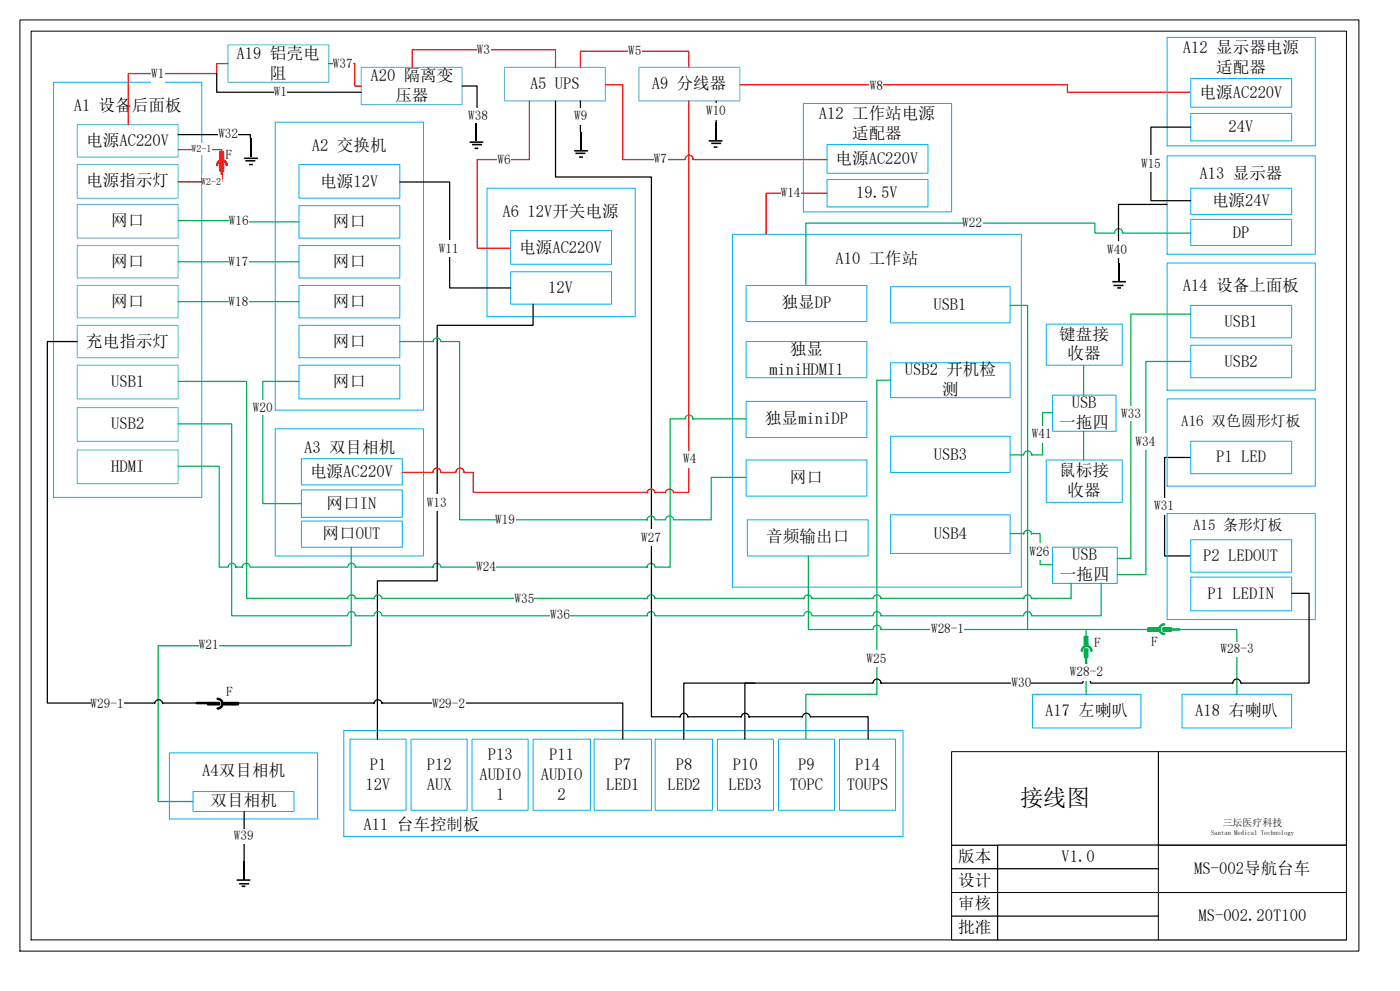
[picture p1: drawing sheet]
<svg xmlns="http://www.w3.org/2000/svg" width="297mm" height="210mm" viewBox="0 0 297 210" stroke-linecap="round" stroke-linejoin="round" font-family="sans-serif">
<path d="M58.5 91h31.5v27h-31.5z" fill="none" stroke="#00b0f0" stroke-width=".21"/>
<path d="M64 104h21.5v5.8h-21.5z" fill-rule="evenodd" fill="#fff"/>
<path d="M64 104h21.5v5.8h-21.5z" fill="none" stroke="#00b0f0" stroke-width=".21"/>
<path d="M64 110.6h21.5v5.6h-21.5z" fill-rule="evenodd" fill="#fff"/>
<path d="M64 110.6h21.5v5.6h-21.5z" fill="none" stroke="#00b0f0" stroke-width=".21"/>
<path d="M64 97.4h21.5v5.5h-21.5z" fill-rule="evenodd" fill="#fff"/>
<path d="M64 97.4h21.5v5.5h-21.5z" fill="none" stroke="#00b0f0" stroke-width=".21"/>
<path d="M107.2 14.3h21.4v7.1h-21.4z" fill-rule="evenodd" fill="#fff"/>
<path d="M107.2 14.3h21.4v7.1h-21.4z" fill="none" stroke="#4bacc6" stroke-width=".21"/>
<path d="M135.7 14.3h21.5v7.1h-21.5z" fill-rule="evenodd" fill="#fff"/>
<path d="M135.7 14.3h21.5v7.1h-21.5z" fill="none" stroke="#4bacc6" stroke-width=".21"/>
<path d="M11.4 17.5h31.5v88.1h-31.5z" fill="none" stroke="#00b0f0" stroke-width=".21"/>
<path d="M16.4 26.5h21.4v6.8h-21.4z" fill-rule="evenodd" fill="#fff"/>
<path d="M16.4 26.5h21.4v6.8h-21.4z" fill="none" stroke="#4bacc6" stroke-width=".21"/>
<path d="M16.4 60.6h21.4v6.9h-21.4z" fill-rule="evenodd" fill="#fff"/>
<path d="M16.4 60.6h21.4v6.9h-21.4z" fill="none" stroke="#4bacc6" stroke-width=".21"/>
<path d="M16.4 43.4h21.4v7.1h-21.4z" fill-rule="evenodd" fill="#fff"/>
<path d="M16.4 43.4h21.4v7.1h-21.4z" fill="none" stroke="#4bacc6" stroke-width=".21"/>
<path d="M16.4 52.1h21.4v6.9h-21.4z" fill-rule="evenodd" fill="#fff"/>
<path d="M16.4 52.1h21.4v6.9h-21.4z" fill="none" stroke="#4bacc6" stroke-width=".21"/>
<path d="M16.4 34.9h21.4v7.2h-21.4z" fill-rule="evenodd" fill="#fff"/>
<path d="M16.4 34.9h21.4v7.2h-21.4z" fill="none" stroke="#4bacc6" stroke-width=".21"/>
<path d="M16.4 69.1h21.4v6.8h-21.4z" fill-rule="evenodd" fill="#fff"/>
<path d="M16.4 69.1h21.4v6.8h-21.4z" fill="none" stroke="#4bacc6" stroke-width=".21"/>
<path d="M73 155h118.8v22.5h-118.8z" fill="none" stroke="#00b0f0" stroke-width=".21"/>
<path d="M74.3 156.9h12v15.1h-12z" fill-rule="evenodd" fill="#fff"/>
<path d="M74.3 156.9h12v15.1h-12z" fill="none" stroke="#00b0f0" stroke-width=".21"/>
<path d="M87.3 156.9h11.9v15.1h-11.9z" fill-rule="evenodd" fill="#fff"/>
<path d="M87.3 156.9h11.9v15.1h-11.9z" fill="none" stroke="#00b0f0" stroke-width=".21"/>
<path d="M100.3 156.9h11.9v15.1h-11.9z" fill-rule="evenodd" fill="#fff"/>
<path d="M100.3 156.9h11.9v15.1h-11.9z" fill="none" stroke="#00b0f0" stroke-width=".21"/>
<path d="M113.2 156.9h12.2v15.1h-12.2z" fill-rule="evenodd" fill="#fff"/>
<path d="M113.2 156.9h12.2v15.1h-12.2z" fill="none" stroke="#00b0f0" stroke-width=".21"/>
<path d="M126.2 156.9h12.2v15.1h-12.2z" fill-rule="evenodd" fill="#fff"/>
<path d="M126.2 156.9h12.2v15.1h-12.2z" fill="none" stroke="#00b0f0" stroke-width=".21"/>
<path d="M139.2 156.9h12.1v15.1h-12.1z" fill-rule="evenodd" fill="#fff"/>
<path d="M139.2 156.9h12.1v15.1h-12.1z" fill="none" stroke="#00b0f0" stroke-width=".21"/>
<path d="M165.4 156.9h11.9v15.1h-11.9z" fill-rule="evenodd" fill="#fff"/>
<path d="M165.4 156.9h11.9v15.1h-11.9z" fill="none" stroke="#00b0f0" stroke-width=".21"/>
<path d="M178.3 156.9h11.9v15.1h-11.9z" fill-rule="evenodd" fill="#fff"/>
<path d="M178.3 156.9h11.9v15.1h-11.9z" fill="none" stroke="#00b0f0" stroke-width=".21"/>
<path d="M152.4 156.9h11.9v15.1h-11.9z" fill-rule="evenodd" fill="#fff"/>
<path d="M103.5 40h31.4v27.2h-31.4zM152.4 156.9h11.9v15.1h-11.9z" fill="none" stroke="#00b0f0" stroke-width=".21"/>
<path d="M108.5 48.9h21.4v7.2h-21.4z" fill-rule="evenodd" fill="#fff"/>
<path d="M108.5 48.9h21.4v7.2h-21.4z" fill="none" stroke="#00b0f0" stroke-width=".21"/>
<path d="M108.5 57.7h21.4v6.9h-21.4z" fill-rule="evenodd" fill="#fff"/>
<path d="M247.9 33.1h31.5v20.9h-31.5zM108.5 57.7h21.4v6.9h-21.4z" fill="none" stroke="#00b0f0" stroke-width=".21"/>
<path d="M252.9 40h21.5v5.5h-21.5z" fill-rule="evenodd" fill="#fff"/>
<path d="M252.9 40h21.5v5.5h-21.5z" fill="none" stroke="#00b0f0" stroke-width=".21"/>
<path d="M252.9 46.6h21.5v5.5h-21.5z" fill-rule="evenodd" fill="#fff"/>
<path d="M247.9 55.8h31.5v27h-31.5zM252.9 46.6h21.5v5.5h-21.5z" fill="none" stroke="#00b0f0" stroke-width=".21"/>
<path d="M252.9 64.8h21.5v6.9h-21.5z" fill-rule="evenodd" fill="#fff"/>
<path d="M252.9 64.8h21.5v6.9h-21.5z" fill="none" stroke="#00b0f0" stroke-width=".21"/>
<path d="M252.9 73.3h21.5v6.9h-21.5z" fill-rule="evenodd" fill="#fff"/>
<path d="M58.5 25.9h31.5v61.1h-31.5zM252.9 73.3h21.5v6.9h-21.5z" fill="none" stroke="#00b0f0" stroke-width=".21"/>
<path d="M63.5 34.9h21.4v7.2h-21.4z" fill-rule="evenodd" fill="#fff"/>
<path d="M63.5 34.9h21.4v7.2h-21.4z" fill="none" stroke="#00b0f0" stroke-width=".21"/>
<path d="M63.5 43.7h21.4v6.8h-21.4z" fill-rule="evenodd" fill="#fff"/>
<path d="M63.5 43.7h21.4v6.8h-21.4z" fill="none" stroke="#00b0f0" stroke-width=".21"/>
<path d="M63.5 52.1h21.4v6.9h-21.4z" fill-rule="evenodd" fill="#fff"/>
<path d="M63.5 52.1h21.4v6.9h-21.4z" fill="none" stroke="#00b0f0" stroke-width=".21"/>
<path d="M63.5 60.6h21.4v6.9h-21.4z" fill-rule="evenodd" fill="#fff"/>
<path d="M63.5 60.6h21.4v6.9h-21.4z" fill="none" stroke="#00b0f0" stroke-width=".21"/>
<path d="M63.5 69.1h21.4v6.8h-21.4z" fill-rule="evenodd" fill="#fff"/>
<path d="M63.5 69.1h21.4v6.8h-21.4z" fill="none" stroke="#00b0f0" stroke-width=".21"/>
<path d="M63.5 77.5h21.4v7.2h-21.4z" fill-rule="evenodd" fill="#fff"/>
<path d="M63.5 77.5h21.4v7.2h-21.4z" fill="none" stroke="#00b0f0" stroke-width=".21"/>
<path d="M84.9 38.6h10.6v22.5h13" fill="none" stroke="#000" stroke-width=".26"/>
<path d="M93.1 51.1h4.3v3.4h-4.3z" fill-rule="evenodd" fill="#fff"/>
<path d="M37.8 46.8h13.8v.3h11.9" fill="none" stroke="#00b050" stroke-width=".26"/>
<path d="M48.7 45.2h4.2v3.5h-4.2z" fill-rule="evenodd" fill="#fff"/>
<path d="M37.8 55.6h25.7" fill="none" stroke="#00b050" stroke-width=".26"/>
<path d="M48.7 54h4.2v3.1h-4.2z" fill-rule="evenodd" fill="#fff"/>
<path d="M37.8 64h25.7" fill="none" stroke="#00b050" stroke-width=".26"/>
<path d="M48.7 62.4h4.2v3.2h-4.2z" fill-rule="evenodd" fill="#fff"/>
<path d="M157.2 18h69.5v1.6h26.2" fill="none" stroke="#f00" stroke-width=".26"/>
<path d="M184.7 16.7h2.9v3.1h-2.9z" fill-rule="evenodd" fill="#fff"/>
<path d="M252.9 49.5h-14.5a.81 .81 0 0 0-.8-1 .81 .81 0 0 0-.8 1h-4.2v-2.1h-61.4v13.2" fill="none" stroke="#00b050" stroke-width=".26"/>
<path d="M204.5 45.8h4.3v3.1h-4.3z" fill-rule="evenodd" fill="#fff"/>
<path d="M74.6 116.2v20.9h-41v33h7.4" fill="none" stroke="#00b050" stroke-width=".26"/>
<path d="M42.3 135.2h4.3v3.4h-4.3z" fill-rule="evenodd" fill="#fff"/>
<path d="M63.5 81h-7.7v25.9h8.2" fill="none" stroke="#00b050" stroke-width=".26"/>
<g fill="#fff">
<path d="M53.7 84.9h4.2v3.2h-4.2z" fill-rule="evenodd"/>
<path d="M219.3 147.4h23.1v7.1h-23.1z" fill-rule="evenodd"/>
</g>
<path d="M219.3 147.4h23.1v7.1h-23.1z" fill="none" stroke="#00b0f0" stroke-width=".21"/>
<path d="M251.1 147.4h23.3v7.1h-23.3z" fill-rule="evenodd" fill="#fff"/>
<path d="M251.1 147.4h23.3v7.1h-23.3z" fill="none" stroke="#00b0f0" stroke-width=".21"/>
<path d="M123.3 14.3v-3.5h23v3.5" fill="none" stroke="#f00" stroke-width=".26"/>
<path d="M133.3 9h3v3.4h-3z" fill-rule="evenodd" fill="#fff"/>
<path d="M122 32h2.9M122.2 32.5h2.2M123 33.3h.8" fill="none" stroke="#000" stroke-width=".33"/>
<path d="M123.4 28v3.8M252.9 97.1h-5.5v20.9h5.5" fill="none" stroke="#000" stroke-width=".26"/>
<path d="M245.3 105.8h4.2v3.5h-4.2z" fill-rule="evenodd" fill="#fff"/>
<path d="M247.9 109h31.5v22.5h-31.5z" fill="none" stroke="#00b0f0" stroke-width=".21"/>
<path d="M252.9 93.7h21.5v6.8h-21.5z" fill-rule="evenodd" fill="#fff"/>
<path d="M247.9 84.7h31.5v18.5h-31.5zM252.9 93.7h21.5v6.8h-21.5z" fill="none" stroke="#00b0f0" stroke-width=".21"/>
<path d="M252.9 114.6h21.5v6.8h-21.5z" fill-rule="evenodd" fill="#fff"/>
<path d="M252.9 114.6h21.5v6.8h-21.5z" fill="none" stroke="#00b0f0" stroke-width=".21"/>
<path d="M252.9 122.5h21.5v7.1h-21.5z" fill-rule="evenodd" fill="#fff"/>
<path d="M252.9 122.5h21.5v7.1h-21.5z" fill="none" stroke="#00b0f0" stroke-width=".21"/>
<path d="M123.3 21.4v6.6" fill="none" stroke="#000" stroke-width=".26"/>
<path d="M122 23h2.9v3.5h-2.9z" fill-rule="evenodd" fill="#fff"/>
<path d="M51.9 33.6h2.9M52.1 34.1h2.1M52.9 34.9h.8" fill="none" stroke="#000" stroke-width=".33"/>
<path d="M37.8 28.6h15.4v.8M53.3 29.4v3.9" fill="none" stroke="#000" stroke-width=".26"/>
<path d="M46.3 26.7h4.2v3.5h-4.2z" fill-rule="evenodd" fill="#fff"/>
<path d="M150.5 29.9h3M151.1 30.4h2.1M151.6 31.2h.8" fill="none" stroke="#000" stroke-width=".33"/>
<path d="M152 25.9v3.7M152.1 21.4v4.5" fill="none" stroke="#000" stroke-width=".26"/>
<g fill="#fff">
<path d="M150 22h4.3v3.4h-4.3z" fill-rule="evenodd"/>
<path d="M41 168h21.4v4.2h-21.4z" fill-rule="evenodd"/>
</g>
<path d="M247.9 7.9h31.5v23.1h-31.5zM36 159.8h31.5v14h-31.5zM41 168h21.4v4.2h-21.4z" fill="none" stroke="#00b0f0" stroke-width=".21"/>
<path d="M252.9 16.7h21.5v6.1h-21.5z" fill-rule="evenodd" fill="#fff"/>
<path d="M252.9 16.7h21.5v6.1h-21.5z" fill="none" stroke="#00b0f0" stroke-width=".21"/>
<path d="M252.9 24.1h21.5v5.8h-21.5z" fill-rule="evenodd" fill="#fff"/>
<path d="M252.9 24.1h21.5v5.8h-21.5z" fill="none" stroke="#00b0f0" stroke-width=".21"/>
<path d="M252.9 27h-8.4v15.6h8.4" fill="none" stroke="#000" stroke-width=".26"/>
<path d="M242.4 33.1h4.2v3.4h-4.2z" fill-rule="evenodd" fill="#fff"/>
<path d="M4.2 4.2h284.5v197.7h-284.5zM6.6 6.6h279.4v192.9h-279.4z" fill="none" stroke="#000" stroke-width=".21"/>
<g fill="#000">
<path d="M46.8 32.3h.6v1.8h-.6z" fill-rule="evenodd"/>
<path d="M46.8 34.7h.6v1.5h-.6z" fill-rule="evenodd"/>
<path d="M230.5 135.2h.5v1.9h-.5z" fill-rule="evenodd"/>
<path d="M230.5 137.8h.5v1.6h-.5z" fill-rule="evenodd"/>
<path d="M243.9 133.3h2.4v.6h-2.4z" fill-rule="evenodd"/>
<path d="M247.1 133.3h1.6v.6h-1.6z" fill-rule="evenodd"/>
</g>
<path d="M46.1 35a1.02 1.02 0 0 1 1-1 1.02 1.02 0 0 1 1.1 1M46.8 34.7h.6v1.5h-.6zM46.8 32.3h.6v1.8h-.6zM47.1 36.2v1.6" fill="none" stroke="#f00" stroke-width=".53"/>
<path d="M229.8 138.1a1.02 1.02 0 0 1 1-1 1.02 1.02 0 0 1 1 1M230.5 137.8h.5v1.6h-.5zM230.5 135.2h.5v1.9h-.5zM230.7 139.4v1.6M243.9 133.3h2.4v.6h-2.4zM247.1 133.3h1.6v.6h-1.6zM247.3 132.5a1.02 1.02 0 0 0-1 1 1.02 1.02 0 0 0 1 1.1M248.7 133.6h1.9" fill="none" stroke="#00b050" stroke-width=".53"/>
<path d="M230.7 133.6h13.2M250.6 133.6h12.1v13.8" fill="none" stroke="#00b050" stroke-width=".26"/>
<path d="M259.3 136.3h7.1v3.1h-7.1z" fill-rule="evenodd" fill="#fff"/>
<path d="M47.1 37.8v.8h-9.3" fill="none" stroke="#f00" stroke-width=".26"/>
<path d="M42.9 37.3h4.2v2.7h-4.2z" fill-rule="evenodd" fill="#fff"/>
<path d="M44.2 149.4h2.4M47.4 149.4h3.1" fill="none" stroke="#000" stroke-width=".26"/>
<path d="M41.8 149.2h2.4M44.2 149.2h2.4v.3h-2.4zM46.2 148.3a1.02 1.02 0 0 1 1 1.1 1.02 1.02 0 0 1-1 1M47.4 149.2h3.1v.3h-3.1z" fill="none" stroke="#000" stroke-width=".53"/>
<path d="M246.1 189.4h39.9v10.1h-39.9z" fill-rule="evenodd" fill="#fff"/>
<path d="M246.1 189.4h39.9v10.1h-39.9z" fill="none" stroke="#000" stroke-width=".21"/>
<path d="M246.1 179.4h39.9v10h-39.9z" fill-rule="evenodd" fill="#fff"/>
<path d="M246.1 159.5h39.9v19.9h-39.9zM246.1 179.4h39.9v10h-39.9z" fill="none" stroke="#000" stroke-width=".21"/>
<path d="M202.1 179.4h9.8v5h-9.8z" fill-rule="evenodd" fill="#fff"/>
<path d="M202.1 179.4h9.8v5h-9.8z" fill="none" stroke="#000" stroke-width=".21"/>
<path d="M202.1 159.5h44v19.9h-44z" fill-rule="evenodd" fill="#fff"/>
<path d="M202.1 159.5h44v19.9h-44z" fill="none" stroke="#000" stroke-width=".21"/>
<path d="M211.9 179.4h34.2v5h-34.2z" fill-rule="evenodd" fill="#fff"/>
<path d="M211.9 179.4h34.2v5h-34.2z" fill="none" stroke="#000" stroke-width=".21"/>
<path d="M202.1 184.4h9.8v5h-9.8z" fill-rule="evenodd" fill="#fff"/>
<path d="M202.1 184.4h9.8v5h-9.8z" fill="none" stroke="#000" stroke-width=".21"/>
<path d="M202.1 189.4h9.8v5.1h-9.8z" fill-rule="evenodd" fill="#fff"/>
<path d="M202.1 189.4h9.8v5.1h-9.8z" fill="none" stroke="#000" stroke-width=".21"/>
<path d="M202.1 194.5h9.8v5h-9.8z" fill-rule="evenodd" fill="#fff"/>
<path d="M202.1 194.5h9.8v5h-9.8z" fill="none" stroke="#000" stroke-width=".21"/>
<path d="M211.9 184.4h34.2v5h-34.2z" fill-rule="evenodd" fill="#fff"/>
<path d="M211.9 184.4h34.2v5h-34.2z" fill="none" stroke="#000" stroke-width=".21"/>
<path d="M211.9 189.4h34.2v5.1h-34.2z" fill-rule="evenodd" fill="#fff"/>
<path d="M211.9 189.4h34.2v5.1h-34.2z" fill="none" stroke="#000" stroke-width=".21"/>
<path d="M211.9 194.5h34.2v5h-34.2z" fill-rule="evenodd" fill="#fff"/>
<path d="M211.9 194.5h34.2v5h-34.2z" fill="none" stroke="#000" stroke-width=".21"/>
<path d="M48.4 9.5h21.4v8h-21.4z" fill-rule="evenodd" fill="#fff"/>
<path d="M48.4 9.5h21.4v8h-21.4z" fill="none" stroke="#4bacc6" stroke-width=".21"/>
<path d="M76.7 14.3h21.5v7.9h-21.5z" fill-rule="evenodd" fill="#fff"/>
<path d="M76.7 14.3h21.5v7.9h-21.5z" fill="none" stroke="#4bacc6" stroke-width=".21"/>
<path d="M48.4 13.5h-2.4v2.1h-18.7v10.9" fill="none" stroke="#f00" stroke-width=".26"/>
<path d="M32 14h2.9v3.5h-2.9z" fill-rule="evenodd" fill="#fff"/>
<path d="M69.8 13.5h5.6v4.8h1.3" fill="none" stroke="#f00" stroke-width=".26"/>
<g fill="#fff">
<path d="M70.6 11.9h4.3v3.4h-4.3z" fill-rule="evenodd"/>
<path d="M16.4 95.5h21.4v7.2h-21.4z" fill-rule="evenodd"/>
</g>
<path d="M16.4 95.5h21.4v7.2h-21.4z" fill="none" stroke="#4bacc6" stroke-width=".21"/>
<path d="M16.4 77.5h21.4v7.2h-21.4z" fill-rule="evenodd" fill="#fff"/>
<path d="M16.4 77.5h21.4v7.2h-21.4z" fill="none" stroke="#4bacc6" stroke-width=".21"/>
<path d="M170.7 22h31.4v23h-31.4z" fill="none" stroke="#00b0f0" stroke-width=".21"/>
<path d="M175.7 30.7h21.4v6.1h-21.4z" fill-rule="evenodd" fill="#fff"/>
<path d="M175.7 30.7h21.4v6.1h-21.4z" fill="none" stroke="#00b0f0" stroke-width=".21"/>
<path d="M175.7 38.1h21.4v5.8h-21.4z" fill-rule="evenodd" fill="#fff"/>
<path d="M175.7 38.1h21.4v5.8h-21.4zM155.6 49.7h61.4v74.9h-61.4z" fill="none" stroke="#00b0f0" stroke-width=".21"/>
<path d="M158.5 60.6h25.6v7.7h-25.6z" fill-rule="evenodd" fill="#fff"/>
<path d="M158.5 60.6h25.6v7.7h-25.6z" fill="none" stroke="#00b0f0" stroke-width=".21"/>
<path d="M189.2 77h25.4v7.4h-25.4z" fill-rule="evenodd" fill="#fff"/>
<path d="M189.2 77h25.4v7.4h-25.4z" fill="none" stroke="#00b0f0" stroke-width=".21"/>
<path d="M158.5 72.5h25.6v7.7h-25.6z" fill-rule="evenodd" fill="#fff"/>
<path d="M158.5 72.5h25.6v7.7h-25.6z" fill="none" stroke="#00b0f0" stroke-width=".21"/>
<path d="M189.2 109.3h25.4v8.2h-25.4z" fill-rule="evenodd" fill="#fff"/>
<path d="M189.2 109.3h25.4v8.2h-25.4z" fill="none" stroke="#00b0f0" stroke-width=".21"/>
<path d="M158.7 110.3h25.7v7.7h-25.7z" fill-rule="evenodd" fill="#fff"/>
<path d="M158.7 110.3h25.7v7.7h-25.7z" fill="none" stroke="#00b0f0" stroke-width=".21"/>
<path d="M189.2 92.6h25.4v7.7h-25.4z" fill-rule="evenodd" fill="#fff"/>
<path d="M189.2 92.6h25.4v7.7h-25.4z" fill="none" stroke="#00b0f0" stroke-width=".21"/>
<path d="M158.5 85.2h25.6v7.7h-25.6z" fill-rule="evenodd" fill="#fff"/>
<path d="M158.5 85.2h25.6v7.7h-25.6z" fill="none" stroke="#00b0f0" stroke-width=".21"/>
<path d="M158.5 97.6h25.6v7.7h-25.6z" fill-rule="evenodd" fill="#fff"/>
<path d="M158.5 97.6h25.6v7.7h-25.6z" fill="none" stroke="#00b0f0" stroke-width=".21"/>
<path d="M16.4 86.5h21.4v7.2h-21.4z" fill-rule="evenodd" fill="#fff"/>
<path d="M16.4 86.5h21.4v7.2h-21.4z" fill="none" stroke="#4bacc6" stroke-width=".21"/>
<path d="M171.7 118v15.6h13.8a.8 .8 0 0 1 .8-.9 .8 .8 0 0 1 .8 .9h43.6" fill="none" stroke="#00b050" stroke-width=".26"/>
<path d="M197.6 131.8h7.2v3.4h-7.2z" fill-rule="evenodd" fill="#fff"/>
<path d="M158.5 88.9h-11.4h.1a.83 .83 0 0 0-.8-.8 .83 .83 0 0 0-.9 .8h-3.2v31.5h-3.2a.83 .83 0 0 0-.8-.8 .83 .83 0 0 0-.8 .8h.1h-44a.83 .83 0 0 0-.8-.8 .83 .83 0 0 0-.8 .8h.1h-16.7h.1a.83 .83 0 0 0-.8-.8 .83 .83 0 0 0-.9 .8h-20.7a.83 .83 0 0 0-.8-.8 .83 .83 0 0 0-.8 .8h.1h-1.6h.1a.83 .83 0 0 0-.8-.8 .83 .83 0 0 0-.8 .8h-1.9v-21.4h-8.8" fill="none" stroke="#00b050" stroke-width=".26"/>
<g fill="#fff">
<path d="M101.1 118.8h4.2v3.2h-4.2z" fill-rule="evenodd"/>
<path d="M223.6 116.2h13.7v7.6h-13.7z" fill-rule="evenodd"/>
</g>
<path d="M223.6 116.2h13.7v7.6h-13.7z" fill="none" stroke="#00b0f0" stroke-width=".21"/>
<path d="M113.2 64.6v4.5h-20.3v54.2h-12.7v33.6" fill="none" stroke="#000" stroke-width=".26"/>
<path d="M90.8 105h4.2v3.5h-4.2z" fill-rule="evenodd" fill="#fff"/>
<path d="M87.6 14.3v-3.7h30.4v3.7" fill="none" stroke="#f00" stroke-width=".26"/>
<path d="M101.3 9h2.9v3.2h-2.9z" fill-rule="evenodd" fill="#fff"/>
<path d="M37.8 81h14.6v46l21.4 .1a.83 .83 0 0 1 .9-.8 .83 .83 0 0 1 .8 .8l-.1-.1 4.1 .1a.83 .83 0 0 1 .8-.8 .83 .83 0 0 1 .8 .8l56.5-.1-.1 .1a.83 .83 0 0 1 .8-.8 .83 .83 0 0 1 .8 .8h31.7a.83 .83 0 0 1 .8-.8 .83 .83 0 0 1 .8 .8h13.1a.83 .83 0 0 1 .8-.8 .83 .83 0 0 1 .8 .8v-.1l30.4 .1a.83 .83 0 0 1 .8-.8 .83 .83 0 0 1 .8 .8v-.1h8.4v-3.2" fill="none" stroke="#00b050" stroke-width=".26"/>
<path d="M109.3 125.4h4.2v3.5h-4.2z" fill-rule="evenodd" fill="#fff"/>
<path d="M37.8 90h11.4v40.7h24.6a.8 .8 0 0 1 .8-.9 .8 .8 0 0 1 .8 .9h4a.93 .93 0 0 1 .9-.9 .93 .93 0 0 1 .9 .9h56.4a.77 .77 0 0 1 .5-.9 .77 .77 0 0 1 1 .5l.1 .4 31.6-.1a.87 .87 0 0 1 .9-.8 .87 .87 0 0 1 .8 .9h13a.8 .8 0 0 1 .8-.9 .8 .8 0 0 1 .8 .9h30.4a.8 .8 0 0 1 .8-.9 .8 .8 0 0 1 .8 .9h14.8v-6.9" fill="none" stroke="#00b050" stroke-width=".26"/>
<path d="M116.9 128.9h4.3v3.4h-4.3z" fill-rule="evenodd" fill="#fff"/>
<path d="M189.2 80.7h-2.9v66.7h-15.1v9.5" fill="none" stroke="#00b050" stroke-width=".26"/>
<path d="M184.1 138.1h4.3v3.5h-4.3z" fill-rule="evenodd" fill="#fff"/>
<path d="M16.4 72.5h-6.3v76.7h22.7l.1 .2a.83 .83 0 0 1 .8-.9 .83 .83 0 0 1 .8 .9l.2-.2h7.1" fill="none" stroke="#000" stroke-width=".26"/>
<path d="M19.3 147.6h6.9v3.5h-6.9z" fill-rule="evenodd" fill="#fff"/>
<path d="M274.4 125.9h3.7v19.1h-14.6a.8 .8 0 0 0-.8-.9 .8 .8 0 0 0-.8 .9h-30.2a.87 .87 0 0 0-.9-.9 .87 .87 0 0 0-.9 .9h-42.8a.8 .8 0 0 0-.8-.9 .8 .8 0 0 0-.8 .9h-40.2v11.9" fill="none" stroke="#000" stroke-width=".26"/>
<path d="M214.8 143.4h4.3v3.2h-4.3z" fill-rule="evenodd" fill="#fff"/>
<path d="M118 21.4v16.2h20.4v114.5l6.1 .1a.83 .83 0 0 1 .8-.8 .83 .83 0 0 1 .8 .8l-.1-.1 11.5 .1a.83 .83 0 0 1 .8-.8 .83 .83 0 0 1 .8 .8l-.1-.1 11.5 .1a.83 .83 0 0 1 .8-.8 .83 .83 0 0 1 .8 .8l12.3-.1v4.8" fill="none" stroke="#000" stroke-width=".26"/>
<path d="M136.3 112.4h4.2v3.5h-4.2z" fill-rule="evenodd" fill="#fff"/>
<path d="M46 15.6v4h30.7M160.3 145h-2.1v11.9" fill="none" stroke="#000" stroke-width=".26"/>
<path d="M58.2 17.7h2.7v3.5h-2.7z" fill-rule="evenodd" fill="#fff"/>
<path d="M112.4 21.4v12.5h-11.1v18.8h7.2" fill="none" stroke="#f00" stroke-width=".26"/>
<path d="M105.6 32.3h2.9v3.4h-2.9z" fill-rule="evenodd" fill="#fff"/>
<path d="M128.6 18h3.7v15.9h13.2a.8 .8 0 0 1 .8-1 .8 .8 0 0 1 .8 1h28.6" fill="none" stroke="#f00" stroke-width=".26"/>
<path d="M138.9 32h2.9v3.5h-2.9z" fill-rule="evenodd" fill="#fff"/>
<path d="M146.3 21.4v83.1h-3.2v.1a.83 .83 0 0 0-.9-.8 .83 .83 0 0 0-.8 .8l-.1-.1h-2.1l-.1 .1a.83 .83 0 0 0-.8-.8 .83 .83 0 0 0-.8 .8l.1-.1h-37.1v-4.2h-2.1a.8 .8 0 0 0-.8-.9 .8 .8 0 0 0-.8 .9h-3.1a.8 .8 0 0 0-.8-.9 .8 .8 0 0 0-.8 .9h-6.6" fill="none" stroke="#f00" stroke-width=".26"/>
<path d="M145 95.8h2.9v3.4h-2.9z" fill-rule="evenodd" fill="#fff"/>
<path d="M37.8 31.8h9.3v.5" fill="none" stroke="#f00" stroke-width=".26"/>
<path d="M40.7 30.4h4.3v2.4h-4.3z" fill-rule="evenodd" fill="#fff"/>
<path d="M84.9 72.5h7.2h-.1a.83 .83 0 0 1 .8-.8 .83 .83 0 0 1 .8 .8h4v37.8h40h-.1a.83 .83 0 0 1 .8-.8 .83 .83 0 0 1 .8 .8h2.2a.93 .93 0 0 1 .9-.8 .93 .93 0 0 1 .9 .8h8v-9h7.4" fill="none" stroke="#00b050" stroke-width=".26"/>
<path d="M105.3 108.7h4.2v3.2h-4.2z" fill-rule="evenodd" fill="#fff"/>
<path d="M175.7 41h-13v8.7" fill="none" stroke="#f00" stroke-width=".26"/>
<path d="M165.9 39.4h4.2v3.5h-4.2z" fill-rule="evenodd" fill="#fff"/>
<path d="M99.7 30.2h3M100.3 30.7h2.1M100.8 31.5h.8" fill="none" stroke="#000" stroke-width=".33"/>
<path d="M98.2 18.3h3.1v7.6M101.2 25.9v4" fill="none" stroke="#000" stroke-width=".26"/>
<path d="M99.5 23h4.2v3.2h-4.2z" fill-rule="evenodd" fill="#fff"/>
<path d="M230.7 141v6.4" fill="none" stroke="#00b050" stroke-width=".26"/>
<path d="M227.3 141h7.1v3.5h-7.1z" fill-rule="evenodd" fill="#fff"/>
<path d="M230.7 133.6v1.6" fill="none" stroke="#00b050" stroke-width=".26"/>
<path d="M50.5 149.2h28.9l.1 .2a.83 .83 0 0 1 .8-.9 .83 .83 0 0 1 .8 .9l.1-.2h51.1v7.7" fill="none" stroke="#000" stroke-width=".26"/>
<path d="M91.8 147.6h7.2v3.5h-7.2z" fill-rule="evenodd" fill="#fff"/>
<path d="M50.3 186.8h2.9M50.8 187.6h2.1M51.3 188.1h.8" fill="none" stroke="#000" stroke-width=".33"/>
<path d="M51.9 172.2v10.6M51.7 182.8v4" fill="none" stroke="#000" stroke-width=".26"/>
<path d="M49.7 175.9h4.3v3.2h-4.3z" fill-rule="evenodd" fill="#fff"/>
<path d="M236.3 59.8h2.9M236.5 60.6h2.2M237.3 61.1h.8" fill="none" stroke="#000" stroke-width=".33"/>
<path d="M237.7 55.8v4M247.9 43.4h-10.3v12.4" fill="none" stroke="#000" stroke-width=".26"/>
<g fill="#fff">
<path d="M235.2 51.3h4.2v3.5h-4.2z" fill-rule="evenodd"/>
<path d="M189.2 60.9h25.4v7.6h-25.4z" fill-rule="evenodd"/>
</g>
<path d="M189.2 60.9h25.4v7.6h-25.4z" fill="none" stroke="#00b0f0" stroke-width=".21"/>
<path d="M223.6 83.9h13.5v7.6h-13.5z" fill-rule="evenodd" fill="#fff"/>
<path d="M223.6 83.9h13.5v7.6h-13.5z" fill="none" stroke="#00b0f0" stroke-width=".21"/>
<path d="M222.2 97.6h16.2v9h-16.2z" fill-rule="evenodd" fill="#fff"/>
<path d="M222.2 97.6h16.2v9h-16.2z" fill="none" stroke="#00b0f0" stroke-width=".21"/>
<path d="M214.6 64.8h3.7v68.8M230.2 91.5v6.1" fill="none" stroke="#00b050" stroke-width=".26"/>
<path d="M222.2 68.8h16.2v8.7h-16.2z" fill-rule="evenodd" fill="#fff"/>
<path d="M222.2 68.8h16.2v8.7h-16.2z" fill="none" stroke="#00b0f0" stroke-width=".21"/>
<path d="M230.2 77.5v6.4M223.6 87.6h-2.1v9h-2.4a.8 .8 0 0 0-.8-.9 .8 .8 0 0 0-.8 .9h-2.9" fill="none" stroke="#00b050" stroke-width=".26"/>
<path d="M219.1 90.5h4.2v3.4h-4.2z" fill-rule="evenodd" fill="#fff"/>
<path d="M214.6 113.2h2.9v.2a.83 .83 0 0 1 .8-.9 .83 .83 0 0 1 .8 .9v-.2h1.8v6.7h2.7" fill="none" stroke="#00b050" stroke-width=".26"/>
<path d="M218.8 115.4h4.2v3.4h-4.2z" fill-rule="evenodd" fill="#fff"/>
<path d="M252.9 66.7h-12.7v51.8h-2.9" fill="none" stroke="#00b050" stroke-width=".26"/>
<path d="M238.1 86.3h4.3v3.1h-4.3z" fill-rule="evenodd" fill="#fff"/>
<path d="M252.9 76.7h-9.5v43.9" fill="none" stroke="#00b050" stroke-width=".26"/>
<path d="M241.3 92.1h4.2v3.4h-4.2z" fill-rule="evenodd" fill="#fff"/>
<path d="M243.4 120.6v1.4h-6.1" fill="none" stroke="#00b050" stroke-width=".26"/>
<text font-size="4.9" x="216.7" y="171">接线图</text>
<g font-size="3.5">
<text x="251.3" y="11.2">A12 显示器电源</text>
<text x="50.3" y="12.4">A19 铝壳电</text>
<text x="57.3" y="16.7">阻</text>
<text x="78.7" y="17.2">A20 隔离变</text>
<text x="258.3" y="15.4">适配器</text>
<text x="15.7" y="23.5">A1 设备</text>
<text x="28" y="23.5">后面板</text>
<text x="84" y="21.5">压器</text>
<text x="112.6" y="18.9">A5 UPS</text>
<text x="138.4" y="18.9">A9 分线器</text>
<text x="254.8" y="20.8">电源AC220V</text>
<text x="174" y="25.2">A12 工作站电源</text>
<text x="181" y="29.5">适配器</text>
<text x="261" y="28">24V</text>
<text x="18.3" y="31">电源AC220V</text>
<text x="66.3" y="32.1">A2 交换机</text>
<text x="177.5" y="34.8">电源AC220V</text>
<text x="18.3" y="39.6">电源指示灯</text>
<text x="68" y="39.6">电源12V</text>
<text x="254.8" y="37.9">A13 显示器</text>
<text x="106.8" y="46.1">A6</text>
<text x="112" y="46.1">12V开关电源</text>
<text x="181.9" y="42.1">19.5V</text>
<text x="257.5" y="43.8">电源24V</text>
<text x="23.6" y="48">网口</text>
<text x="70.7" y="48.1">网口</text>
<text x="110.3" y="53.6">电源AC220V</text>
<text x="261.9" y="50.4">DP</text>
<text x="23.6" y="56.6">网口</text>
<text x="70.7" y="56.6">网口</text>
<text x="177.5" y="56.1">A10 工作站</text>
<text x="23.6" y="65.1">网口</text>
<text x="70.7" y="65.1">网口</text>
<text x="116.5" y="62.1">12V</text>
<text x="166" y="65.4">独显DP</text>
<text x="198.3" y="65.8">USB1</text>
<text x="251.3" y="61.8">A14 设备上面板</text>
<text x="260.1" y="69.3">USB1</text>
<text x="18.3" y="73.6">充电指示灯</text>
<text x="70.7" y="73.6">网口</text>
<text x="167.8" y="75.4">独显</text>
<text x="225" y="72.1">键盘接</text>
<text x="226.8" y="76.3">收器</text>
<text x="260.1" y="77.8">USB2</text>
<text x="23.6" y="82.1">USB1</text>
<text x="70.7" y="82.1">网口</text>
<text x="163.4" y="79.6">miniHDMI1</text>
<text x="192.2" y="79.6">USB2 开机检</text>
<text x="200.1" y="83.9">测</text>
<text x="162.5" y="90">独显miniDP</text>
<text x="227.7" y="86.6">USB</text>
<text x="23.6" y="91.1">USB2</text>
<text x="225" y="90.8">一拖四</text>
<text x="23.6" y="100.1">HDMI</text>
<text x="64.6" y="96.1">A3 双目相机</text>
<text x="65.9" y="101.3">电源AC220V</text>
<text x="198.4" y="97.6">USB3</text>
<text x="225" y="101.1">鼠标接</text>
<text x="258.3" y="98.1">P1 LED</text>
<text x="69.4" y="108">网口IN</text>
<text x="167.8" y="102.5">网口</text>
<text x="226.8" y="105.3">收器</text>
<text x="68.5" y="114.3">网口OUT</text>
<text x="162.8" y="115.1">音频输出口</text>
<text x="198.4" y="114.4">USB4</text>
<text x="227.8" y="118.8">USB</text>
<text x="255.6" y="119.1">P2 LEDOUT</text>
<text x="225.1" y="123">一拖四</text>
<text x="256.5" y="127.1">P1 LEDIN</text>
<text x="222" y="152">A17 左喇叭</text>
<text x="253.9" y="152">A18 右喇叭</text>
<text x="103.7" y="161.3">P13</text>
<text x="116.7" y="161.3">P11</text>
<text x="43" y="164.8">A4双目相机</text>
<text x="77.7" y="167.7">12V</text>
<text x="78.5" y="163.5">P1</text>
<text x="90.7" y="163.5">P12</text>
<text x="90.7" y="167.7">AUX</text>
<text x="101.9" y="165.6">AUDIO</text>
<text x="114.9" y="165.6">AUDIO</text>
<text x="128.8" y="167.7">LED1</text>
<text x="130.5" y="163.5">P7</text>
<text x="141.8" y="167.7">LED2</text>
<text x="143.5" y="163.5">P8</text>
<text x="154.8" y="167.7">LED3</text>
<text x="155.7" y="163.5">P10</text>
<text x="167.8" y="167.7">TOPC</text>
<text x="169.5" y="163.5">P9</text>
<text x="179.9" y="167.7">TOUPS</text>
<text x="181.7" y="163.5">P14</text>
<text x="44.7" y="171.2">双目相机</text>
<text x="105.4" y="169.8">1</text>
<text x="118.4" y="169.8">2</text>
<text x="77.2" y="176.1">A11 台车控制板</text>
<text x="203.5" y="183">版本</text>
<text x="225.5" y="183">V1.0</text>
<text x="253.7" y="185.5">MS-002导航台车</text>
<text x="203.5" y="188.1">设计</text>
<text x="203.5" y="193">审核</text>
<text x="254.6" y="195.5">MS-002.20T100</text>
<text x="203.5" y="198">批准</text>
</g>
<g font-size="3.2">
<text x="250.9" y="90.5">A16 双色圆形灯板</text>
<text x="253.5" y="112.4">A15 条形灯板</text>
</g>
<g font-size="2.8">
<text x="101.3" y="11.4">W3</text>
<text x="133.5" y="11.6">W5</text>
<text x="32.1" y="16.6">W1</text>
<text x="70.7" y="14.4">W37</text>
<text x="58.2" y="20.4">W1</text>
<text x="184.8" y="19.1">W8</text>
<text x="46.4" y="29.4">W32</text>
<text x="99.4" y="25.4">W38</text>
<text x="122" y="25.5">W</text>
<text x="123.4" y="25.5">9</text>
<text x="150" y="24.5">W10</text>
<text x="47.9" y="33.7">F</text>
<text x="105.7" y="34.8">W6</text>
<text x="138.9" y="34.7">W7</text>
<text x="242.4" y="35.7">W1</text>
<text x="245.2" y="35.7">5</text>
<text x="165.8" y="41.9">W14</text>
<text x="48.6" y="47.8">W16</text>
<text x="93.2" y="53.6">W1</text>
<text x="96" y="53.6">1</text>
<text x="204.4" y="48.2">W22</text>
<text x="235.2" y="54">W4</text>
<text x="238" y="54">0</text>
<text x="48.6" y="56.4">W17</text>
<text x="48.6" y="64.9">W18</text>
<text x="53.7" y="87.4">W2</text>
<text x="56.5" y="87.4">0</text>
<text x="238.2" y="88.7">W3</text>
<text x="241" y="88.7">3</text>
<text x="219.2" y="93">W4</text>
<text x="222" y="93">1</text>
<text x="241.2" y="94.7">W3</text>
<text x="244" y="94.7">4</text>
<text x="145.1" y="98.3">W</text>
<text x="146.5" y="98.3">4</text>
<text x="90.7" y="107.6">W1</text>
<text x="93.5" y="107.6">3</text>
<text x="105.2" y="111.2">W19</text>
<text x="245.2" y="108.3">W3</text>
<text x="248" y="108.3">1</text>
<text x="136.2" y="115.1">W2</text>
<text x="139" y="115.1">7</text>
<text x="218.7" y="117.9">W2</text>
<text x="221.5" y="117.9">6</text>
<text x="101.2" y="121.2">W24</text>
<text x="109.3" y="127.9">W35</text>
<text x="116.9" y="131.5">W36</text>
<text x="42.2" y="137.8">W21</text>
<text x="197.8" y="134.4">W28-1</text>
<text x="232.4" y="137.2">F</text>
<text x="244.5" y="137.2">F</text>
<text x="184.1" y="140.8">W2</text>
<text x="186.9" y="140.8">5</text>
<text x="227.3" y="143.6">W28</text>
<text x="231.5" y="143.6">-2</text>
<text x="259.3" y="138.7">W28</text>
<text x="263.5" y="138.7">-3</text>
<text x="48.1" y="147.7">F</text>
<text x="214.9" y="145.8">W30</text>
<text x="19.2" y="150.3">W29-1</text>
<text x="91.8" y="150.2">W29-2</text>
<text x="49.7" y="178.4">W3</text>
<text x="52.5" y="178.4">9</text>
</g>
<g font-size="2.1">
<text x="40.7" y="32.3">W2-1</text>
<text x="42.7" y="39.3">W2-2</text>
<text x="259.7" y="175.3">三坛医疗科技</text>
</g>
<text font-size="1.4" x="257.3" y="177.3">Santan Medical Technology</text>
</svg>
